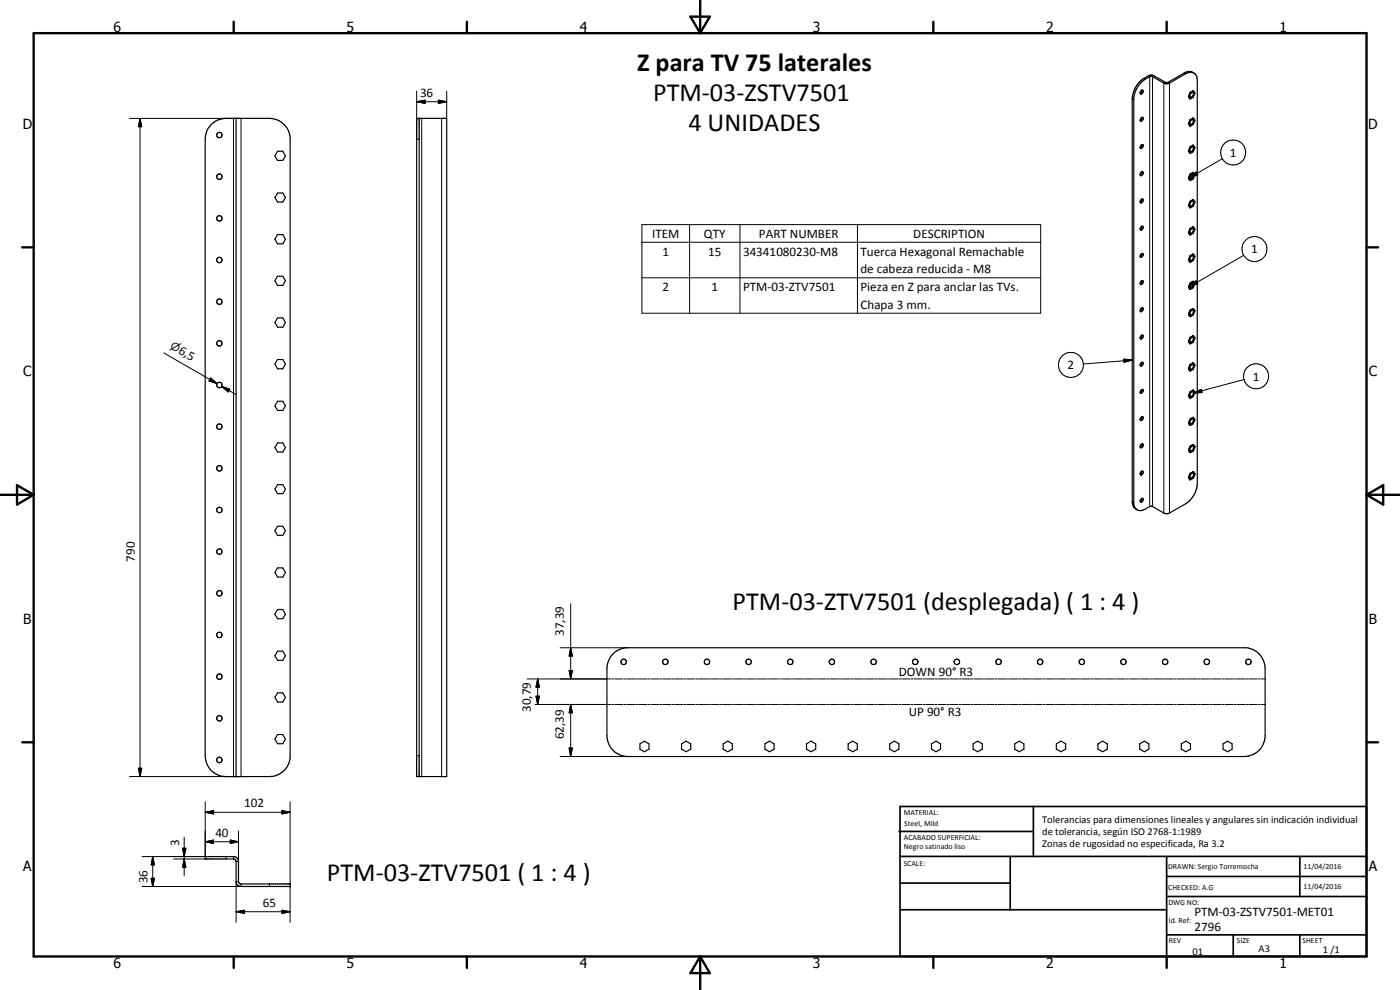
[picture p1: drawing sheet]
<svg xmlns="http://www.w3.org/2000/svg" width="420mm" height="297mm" viewBox="0 0 420 297" stroke-linecap="round" stroke-linejoin="round" font-family="sans-serif">
<g fill="none" stroke="#000" stroke-width=".35">
<path d="M63.4 37.3l1.5-1.1 2.3-.6 13.6-.1a6.3 6.3 0 0 1 6.3 5.6v186.3a6.3 6.3 0 0 1-6.3 5.6h-13a6.2 6.2 0 0 1-6.2-6.3l.1-186.1a6 6 0 0 1 1.7-3.3zM70.9 35.5v197.5M125 35.5h9.1v197.5h-9.1zM125.8 35.5v197.5M342.3 24.9l1.5-1.2 1.8-.8 3.7 2 1.3 .2 5.2-3a2.14 2.14 0 0 1 2.3-.3 2.14 2.14 0 0 1 1.2 2v121.7a7.8 7.8 0 0 1-3.5 5.7l-5 2.9h-.5h-.8l-3.9-2.2-1.8 .8a2.09 2.09 0 0 1-2.3 .4 2.09 2.09 0 0 1-1.2-2v-121.7a7.5 7.5 0 0 1 2-4.5zM342.5 35.4l.5-.2 .1 .3-.5 .9-.3-.1-.1-.2zM342.6 27.1a.41 .41 0 0 1 .5 .2 .41 .41 0 0 1-.1 .5l-.4 .4h-.3v-.6zM342.7 35.2l-.5 .9M342.7 27.1l-.5 .8M357.2 35.9l1-.5 .4 .8a1.88 1.88 0 0 1-1.4 1.6l-.5-.5zM357.2 36l.9-.5 .5 .6-.5 1.2-.9 .5-.5-.7zM357.2 27.8l.9-.5 .5 .6-.5 1.2-.9 .5-.5-.6z"/>
<path d="M357.2 27.7l1-.4 .4 .5a1.87 1.87 0 0 1-1.4 1.9l-.5-.8zM357.4 28l.4-.3a.76 .76 0 0 1 .2 1 .76 .76 0 0 1-.9 .3v-.5zM357.4 36.2l.4-.3a.7 .7 0 0 1 .3 1 .7 .7 0 0 1-1 .2zM358.3 21.9a2.61 2.61 0 0 0-2.9 0l-5.2 2.9-4.1-2.2-.8-.1-.7 .2a7.9 7.9 0 0 0-3.9 3.6l-.6 1.4-.3 1.9v120.8l.4 1.7 1.1 .9M83.3 57.9h1.6l.8 1.4-.8 1.3h-1.6l-.8-1.3zM83.3 45.4h1.6l.8 1.4-.8 1.3h-1.6l-.8-1.3zM342.3 51.9l.3-.3a.44 .44 0 0 1 .6 .3 .44 .44 0 0 1-.4 .6l-.2 .2-.3-.1zM342.5 43.6l.1-.2a.44 .44 0 0 1 .6 .3 .44 .44 0 0 1-.4 .6l-.3 .3-.2-.1zM342.6 59.8a.53 .53 0 0 1 .5 .5 .53 .53 0 0 1-.5 .5 .47 .47 0 0 1-.5-.4 .47 .47 0 0 1 .4-.5zM342.7 43.4l-.5 .8M342.7 51.6l-.5 .9M342.7 59.7l-.2 .5-.3 .4"/>
<path d="M357.2 52.3l.9-.6 .5 .6-.5 1.3-.9 .5-.5-.5zM357.2 52.3l.9-.5 .5 .7-.5 1.1-.9 .5-.5-.6zM357.2 44.1l.9-.5 .5 .6-.5 1.2-.9 .5-.5-.6zM357.4 52.5l.6-.3a.79 .79 0 0 1 0 1 .79 .79 0 0 1-.9 .3v-.5zM357.4 44.3l.4-.2a.76 .76 0 0 1 .2 .9 .76 .76 0 0 1-.9 .4v-.5zM358.1 43.6l.5 .5a1.87 1.87 0 0 1-1.4 1.9l-.5-.8M358.1 43.6l-1 .6M83.3 70.4h1.6l.8 1.4-.8 1.4h-1.6l-.8-1.4zM342.6 67.9a.39 .39 0 0 1 .5 .2 .39 .39 0 0 1-.1 .5 .43 .43 0 0 1-.6 .5 .43 .43 0 0 1-.1-.7zM342.6 76.1a.53 .53 0 0 1 .5 .5 .53 .53 0 0 1-.5 .6h-.3l-.1-.3zM342.7 67.9l-.2 .5-.3 .3M342.7 76.1l-.2 .5-.3 .3"/>
<path d="M357.2 68.6l.9-.5 .5 .6-.5 1.2-.9 .5-.5-.6zM357.2 60.5l.9-.6 .5 .7-.5 1.2-.9 .5-.5-.7zM357.2 60.3l.9-.4 .5 .8a1.94 1.94 0 0 1-1.4 1.7l-.5-.9zM357.2 68.5l1-.4 .4 .8-.5 1.1-1 .5-.4-.8zM357.3 69l.7-.4a.79 .79 0 0 1 0 .9 .79 .79 0 0 1-.9 .3zM357.4 60.6l.4-.2a.78 .78 0 0 1 .3 1 .78 .78 0 0 1-1 .3v-.5zM357.4 77l.4-.3a.76 .76 0 0 1 .2 1 .76 .76 0 0 1-.9 .3v-.5zM358.1 78.1l.5-1.2-.5-.6-.9 .5-.5 1.2 .5 .6M358.1 78.1l-.9 .5M358.1 78.1l-.9 .6M358.2 78l-.1 .1M358.6 77l-.6-.8a1.87 1.87 0 0 0-1.3 1.9l.5 .6"/>
<path d="M83.3 82.9h1.6l.8 1.3-.8 1.4h-1.6l-.8-1.4zM83.3 95.4h1.6l.8 1.4-.8 1.4h-1.6l-.8-1.4zM342.5 84.4l.2-.2a.57 .57 0 0 1 .3 .8 .57 .57 0 0 1-.8 .2zM342.5 92.5l.5-.1 .1 .2-.5 .9h-.3l-.1-.3zM342.7 84.2l-.5 .9M342.7 92.4l-.5 .9M357.2 85l.9-.5 .5 .6-.5 1.1-.9 .5-.5-.6zM357.2 93.1l.9-.5 .5 .7-.5 1.1-.9 .5-.5-.6zM357.2 84.8l1-.4 .4 .6a1.83 1.83 0 0 1-1.5 1.8l-.4-.8zM357.2 93l1-.4 .4 .5a1.83 1.83 0 0 1-1.5 1.9l-.4-.8zM357.4 85.1l.4-.2a.76 .76 0 0 1 .2 .9 .76 .76 0 0 1-.9 .4v-.5zM357.4 93.3l.4-.3a.76 .76 0 0 1 .2 1 .76 .76 0 0 1-.9 .4v-.5z"/>
<path d="M83.3 107.9h1.6l.8 1.4-.8 1.4h-1.6l-.8-1.4zM342.3 109l.4-.3 .4 .3-.5 .9-.4-.2zM342.5 100.7l.5-.1a.79 .79 0 0 1-.5 1.1l-.3-.3zM342.6 116.9a.53 .53 0 0 1 .5 .6 .53 .53 0 0 1-.5 .5 .47 .47 0 0 1-.5-.4 .47 .47 0 0 1 .4-.5zM342.7 100.6l-.5 .8M342.7 108.7l-.5 .9M342.7 116.9l-.2 .5-.3 .3M357.1 109.5l1.1-.6 .4 .8a1.78 1.78 0 0 1-1.5 1.6l-.4-.6zM357.2 117.6l.8-.5 .6 .5a1.87 1.87 0 0 1-1.4 1.9l-.5-.6zM357.2 117.6l.9-.5 .5 .6-.5 1.2-.9 .5-.5-.6zM357.2 101.3l.9-.5 .5 .6-.5 1.2-.9 .5-.5-.7zM357.2 109.5l.9-.5 .5 .6-.5 1.1-.9 .6-.5-.7z"/>
<path d="M357.4 109.6l.3-.2h.4a.95 .95 0 0 1-.9 1.4l-.1-.6zM357.4 117.8l.6-.3a.93 .93 0 0 1-.6 1.5l-.3-.3zM357.4 101.5l.4-.3a.7 .7 0 0 1 .3 1 .7 .7 0 0 1-1 .2zM358.6 101.5l-.6-.7-.8 .5-.5 1.1 .5 .8 1-.7M83.3 132.9h1.6l.8 1.4-.8 1.3h-1.6l-.8-1.3zM83.3 120.4h1.6l.8 1.4-.8 1.3h-1.6l-.8-1.3zM342.6 125.1a.39 .39 0 0 1 .5 .1 .39 .39 0 0 1-.1 .6 .43 .43 0 0 1-.6 .4 .43 .43 0 0 1-.1-.7zM342.6 133.3a.53 .53 0 0 1 .5 .5 .53 .53 0 0 1-.5 .5l-.3 .1-.1-.4zM342.7 125.1l-.2 .5-.3 .3M342.7 133.2l-.2 .5-.3 .4M357.1 125.9l.9-.7 .6 .6a1.83 1.83 0 0 1-1.5 1.8l-.4-.5zM357.2 133.9l.8-.6 .6 .6a1.85 1.85 0 0 1-1.4 1.9l-.5-.5z"/>
<path d="M357.2 133.9l.9-.5 .5 .7-.5 1.2-.9 .5-.5-.7zM357.2 125.8l.9-.5 .5 .6-.5 1.1-.9 .6-.5-.7zM357.3 134.2a.51 .51 0 0 1 .8-.3 .51 .51 0 0 1-.1 .9 .48 .48 0 0 1-.5 .5 .48 .48 0 0 1-.4-.6zM357.4 126l.4-.3a.82 .82 0 0 1 .3 .9 .82 .82 0 0 1-.7 .6l-.3-.3zM83.3 157.9h1.6l.8 1.4-.8 1.4h-1.6l-.8-1.4zM83.3 145.4h1.6l.8 1.4-.8 1.3h-1.6l-.8-1.3zM342.5 141.5l.2-.1a.57 .57 0 0 1 .3 .7 .57 .57 0 0 1-.8 .3zM342.6 149.6l.4-.1 .1 .4-.6 .8-.3-.3zM342.7 141.4l-.2 .5-.3 .3M342.7 149.6l-.5 .8M357.2 142.1l.8-.6 .6 .6-.5 1.3-.8 .5-.6-.5zM357.2 142.1l.9-.5 .5 .6-.5 1.2-.9 .5-.5-.6z"/>
<path d="M357.3 142.4l.3-.3a.48 .48 0 0 1 .6 .2 .48 .48 0 0 1-.2 .7l-.2 .3a.52 .52 0 0 1-.8-.2 .52 .52 0 0 1 .3-.7zM83.3 170.4h1.6l.8 1.3-.8 1.4h-1.6l-.8-1.4zM83.3 182.9h1.6l.8 1.4-.8 1.3h-1.6l-.8-1.3zM83.3 195.4h1.6l.8 1.4-.8 1.3h-1.6l-.8-1.3zM184 196.2l2-1.4 1.8-.4h186.2a6.3 6.3 0 0 1 5.7 6.2v20.1a6.2 6.2 0 0 1-6.3 6.3h-185a6.3 6.3 0 0 1-6.3-6.3v-20.1a6.5 6.5 0 0 1 1.9-4.4zM83.3 207.9h1.6l.8 1.4-.8 1.4h-1.6l-.8-1.4zM83.3 220.4h1.6l.8 1.4-.8 1.3h-1.6l-.8-1.3zM192.1 223.2l1.3-.8 1.4 .8v1.6l-1.4 .8-1.3-.8zM204.5 223.2l1.4-.8 1.4 .8v1.6l-1.4 .8-1.4-.8zM217 223.2l1.4-.8 1.4 .8v1.6l-1.4 .8-1.4-.8zM229.6 223.2l1.3-.8 1.4 .8v1.6l-1.4 .8-1.3-.8zM242.1 223.2l1.3-.8 1.4 .8v1.6l-1.4 .8-1.3-.8z"/>
<path d="M254.5 223.2l1.4-.8 1.4 .8v1.6l-1.4 .8-1.4-.8zM267 223.2l1.4-.8 1.4 .8v1.6l-1.4 .8-1.4-.8zM279.6 223.2l1.3-.8 1.4 .8v1.6l-1.4 .8-1.3-.8zM292 223.2l1.4-.8 1.4 .8v1.6l-1.4 .8-1.4-.8zM304.5 223.2l1.4-.8 1.4 .8v1.6l-1.4 .8-1.4-.8zM317 223.2l1.4-.8 1.4 .8v1.6l-1.4 .8-1.4-.8zM329.5 223.2l1.4-.8 1.4 .8v1.6l-1.4 .8-1.4-.8zM342 223.2l1.4-.8 1.4 .8v1.6l-1.4 .8-1.4-.8zM354.5 223.2l1.4-.8 1.4 .8v1.6l-1.4 .8-1.4-.8zM367.1 223.2l1.3-.8 1.4 .8v1.6l-1.4 .8-1.3-.8zM61.6 257h8.5a1.51 1.51 0 0 1 1.5 1.2v6.3l.4 .6 15.1 .1v.8h-15.1l-.7-.4-.4-.6v-6.5l-.3-.5-.5-.3h-8.5z"/>
<circle cx="65.8" cy="40.5" r=".82"/>
<circle cx="65.8" cy="53" r=".82"/>
<circle cx="65.8" cy="78" r=".81"/>
<circle cx="65.8" cy="65.5" r=".82"/>
<circle cx="65.9" cy="90.5" r=".83"/>
<circle cx="65.9" cy="103" r=".83"/>
<circle cx="65.9" cy="115.5" r=".83"/>
<circle cx="65.8" cy="128" r=".82"/>
<circle cx="65.8" cy="153" r=".82"/>
<circle cx="65.9" cy="140.5" r=".83"/>
<circle cx="65.8" cy="165.5" r=".82"/>
<circle cx="65.8" cy="178" r=".82"/>
<circle cx="65.8" cy="190.5" r=".82"/>
<circle cx="187.2" cy="198.6" r=".82"/>
<circle cx="199.7" cy="198.6" r=".8"/>
<circle cx="212.2" cy="198.6" r=".81"/>
<circle cx="224.6" cy="198.6" r=".81"/>
<circle cx="237.1" cy="198.6" r=".81"/>
<circle cx="249.7" cy="198.6" r=".82"/>
<circle cx="262.2" cy="198.6" r=".81"/>
<circle cx="274.7" cy="198.6" r=".82"/>
<circle cx="287.2" cy="198.6" r=".83"/>
<circle cx="299.7" cy="198.6" r=".81"/>
<circle cx="312.2" cy="198.6" r=".8"/>
<circle cx="324.7" cy="198.6" r=".8"/>
<circle cx="337.2" cy="198.6" r=".81"/>
<circle cx="349.7" cy="198.6" r=".82"/>
<circle cx="362.2" cy="198.6" r=".83"/>
<circle cx="374.7" cy="198.6" r=".82"/>
<circle cx="65.8" cy="215.5" r=".82"/>
<circle cx="65.9" cy="203" r=".83"/>
<circle cx="65.8" cy="228" r=".82"/>
</g>
<g fill="none" stroke="#000" stroke-width=".3">
<path d="M38.9 35.5h33.4v197.5h-33.4M42 35.5l.5 2.5h-.9zM42 35.5v197.5M70.1 35.5v197.5M125 30.5l2.6-.4v.9zM125 27.3v14.5h.8M125 30.5h9.1M126.6 35.5v197.5M131.6 30.1l2.5 .4-2.5 .5zM132.5 35.5v197.5M134.1 27.3v8.2M339.8 29.6l.5 .2"/>
<path d="M343.4 23.5l.4 .2M344.6 22.7l.4 .3v129M346.3 22.7l-.4 .3v129M349.7 24.7l-.4 .2v129M350.6 24.7l.4 .2v129M355.4 21.9l.4 .2M357.1 53.3l1.9-1.7 .5 .9zM366.8 47.6l-9.7 5.7M192.6 67.4h119.7v26.6h-119.7zM192.6 72.7h119.7M207 67.4v26.6M222.1 67.4v26.6"/>
<path d="M257.3 67.4v26.6M373.2 76.6l-16.1 9.3M192.6 83.4h119.7M357.1 85.9l1.9-1.7 .5 .9zM49.1 105.9l16 9.2M63 113.8l2.1 1.3M63.2 113.4l1.9 1.7-2.4-.8zM66.5 116l2.4 .8-.4 .8zM66.5 116l4.4 2.4M337.3 107.7l2.5 .3-2.5 .7zM339.8 108l-14.7 1.2M358.2 117.9l2.3-1.1 .3 1z"/>
<path d="M373.4 113.9l-15.2 4M339.8 150.4l.5 .3M168.1 194.4h20.3M171.3 194.4l.5 2.4h-1zM171.3 181.1v22.6M158.2 203.7h25.2M160.6 211.4h22.8M160.9 208.9h1l-.5 2.5zM161.4 203.7l.5 2.5h-1zM161.4 203.7v7.7M170.8 201.2h1l-.5 2.5zM171.3 211.4l.5 2.5h-1z"/>
<path d="M171.3 211.4v15.6M183.7 211.4h.6M183.7 203.7h.6M184.6 211.4h2.4M184.6 203.7h2.4M187.3 211.4h.6M187.3 203.7h.6M188.2 211.4h2.3M188.2 203.7h2.3M190.8 211.4h.7M190.8 203.7h.7M191.7 211.4h2.4"/>
<path d="M191.7 203.7h2.4M194.4 211.4h.6M194.4 203.7h.6M195.4 211.4h2.3M195.4 203.7h2.3M198 211.4h.6M198 203.7h.6M198.9 211.4h2.4M198.9 203.7h2.4M201.6 211.4h.6M201.6 203.7h.6M202.5 211.4h2.4"/>
<path d="M202.5 203.7h2.4M205.2 211.4h.6M205.2 203.7h.6M206.1 211.4h2.4M206.1 203.7h2.4M208.8 211.4h.6M208.8 203.7h.6M209.7 211.4h2.4M209.7 203.7h2.4M212.4 211.4h.6M212.4 203.7h.6M213.3 211.4h2.4"/>
<path d="M213.3 203.7h2.4M216 211.4h.6M216 203.7h.6M216.9 211.4h2.4M216.9 203.7h2.4M219.6 211.4h.6M219.6 203.7h.6M220.5 211.4h2.4M220.5 203.7h2.4M223.2 211.4h.6M223.2 203.7h.6M224.1 211.4h2.4"/>
<path d="M224.1 203.7h2.4M226.8 211.4h.6M226.8 203.7h.6M227.7 211.4h2.3M227.7 203.7h2.3M230.3 211.4h.7M230.3 203.7h.7M231.3 211.4h2.3M231.3 203.7h2.3M234 211.4h.5M234 203.7h.5M234.9 211.4h2.3"/>
<path d="M234.9 203.7h2.3M237.5 211.4h.6M237.5 203.7h.6M238.4 211.4h2.4M238.4 203.7h2.4M241.1 211.4h.6M241.1 203.7h.6M242 211.4h2.4M242 203.7h2.4M244.7 211.4h.6M244.7 203.7h.6M245.6 211.4h2.4"/>
<path d="M245.6 203.7h2.4M248.3 211.4h.6M248.3 203.7h.6M249.2 211.4h2.4M249.2 203.7h2.4M251.9 211.4h.6M251.9 203.7h.6M252.8 211.4h2.4M252.8 203.7h2.4M255.5 211.4h.6M255.5 203.7h.6M256.4 211.4h2.4"/>
<path d="M256.4 203.7h2.4M259.1 211.4h.6M259.1 203.7h.6M260 211.4h2.4M260 203.7h2.4M262.7 211.4h.6M262.7 203.7h.6M263.6 211.4h2.4M263.6 203.7h2.4M266.3 211.4h.6M266.3 203.7h.6M267.2 211.4h2.3"/>
<path d="M267.2 203.7h2.3M269.8 211.4h.7M269.8 203.7h.7M270.8 211.4h2.3M270.8 203.7h2.3M273.5 211.4h.5M273.5 203.7h.5M274.4 211.4h2.3M274.4 203.7h2.3M277 211.4h.7M277 203.7h.7M277.9 211.4h2.4"/>
<path d="M277.9 203.7h2.4M280.6 211.4h.6M280.6 203.7h.6M281.5 211.4h2.4M281.5 203.7h2.4M284.2 211.4h.6M284.2 203.7h.6M285.1 211.4h2.4M285.1 203.7h2.4M287.8 211.4h.6M287.8 203.7h.6M288.7 211.4h2.4"/>
<path d="M288.7 203.7h2.4M291.4 211.4h.6M291.4 203.7h.6M292.3 211.4h2.4M292.3 203.7h2.4M295 211.4h.6M295 203.7h.6M295.9 211.4h2.4M295.9 203.7h2.4M298.6 211.4h.6M298.6 203.7h.6M299.5 211.4h2.4"/>
<path d="M299.5 203.7h2.4M302.2 211.4h.6M302.2 203.7h.6M303.1 211.4h2.4M303.1 203.7h2.4M305.8 211.4h.6M305.8 203.7h.6M306.7 211.4h2.4M306.7 203.7h2.4M309.3 211.4h.7M309.3 203.7h.7M310.2 211.4h2.4"/>
<path d="M310.2 203.7h2.4M313 211.4h.5M313 203.7h.5M313.8 211.4h2.4M313.8 203.7h2.4M316.5 211.4h.6M316.5 203.7h.6M317.4 211.4h2.4M317.4 203.7h2.4M320.1 211.4h.6M320.1 203.7h.6M321 211.4h2.4"/>
<path d="M321 203.7h2.4M323.7 211.4h.6M323.7 203.7h.6M324.6 211.4h2.4M324.6 203.7h2.4M327.3 211.4h.6M327.3 203.7h.6M328.2 211.4h2.4M328.2 203.7h2.4M330.9 211.4h.6M330.9 203.7h.6M331.8 211.4h2.4"/>
<path d="M331.8 203.7h2.4M334.5 211.4h.6M334.5 203.7h.6M335.4 211.4h2.4M335.4 203.7h2.4M338.1 211.4h.6M338.1 203.7h.6M339 211.4h2.4M339 203.7h2.4M341.7 211.4h.6M341.7 203.7h.6M342.5 211.4h2.5"/>
<path d="M342.5 203.7h2.5M345.3 211.4h.6M345.3 203.7h.6M346.1 211.4h2.5M346.1 203.7h2.5M348.8 211.4h.7M348.8 203.7h.7M349.7 211.4h2.4M349.7 203.7h2.4M352.5 211.4h.5M352.5 203.7h.5M353.3 211.4h2.4"/>
<path d="M353.3 203.7h2.4M356 211.4h.6M356 203.7h.6M356.9 211.4h2.4M356.9 203.7h2.4M359.6 211.4h.6M359.6 203.7h.6M360.5 211.4h2.4M360.5 203.7h2.4M363.2 211.4h.6M363.2 203.7h.6M364.1 211.4h2.4"/>
<path d="M364.1 203.7h2.4M366.8 211.4h.6M366.8 203.7h.6M367.7 211.4h2.4M367.7 203.7h2.4M370.4 211.4h.6M370.4 203.7h.6M371.3 211.4h2.4M371.3 203.7h2.4M374 211.4h.6M374 203.7h.6M374.9 211.4h2.4"/>
<path d="M374.9 203.7h2.4M377.6 211.4h.6M377.6 203.7h.6M378.5 211.4h1.2M378.5 203.7h1.2M41.6 230.5h.9l-.5 2.5zM125 226.7h.8M168.1 227h20.3M170.8 224.5h1l-.5 2.5zM45.8 257l.5 2.5h-.9zM45.8 257v9M52.1 257.7h9.5"/>
<path d="M54.8 254.5h1l-.5 2.5zM55.3 257.7l.5 2.6h-1zM55.3 251.2v11.6M61.6 252.6l2.5-.5v1zM61.6 243.7l2.5-.5v1zM61.6 240.5v16.5h-18.9M61.6 252.6h10M61.6 243.7h25.5M67.8 257v.7M69.1 252.1l2.5 .5-2.5 .5zM70.1 257v.7M71.6 249.4v9.1h-.7"/>
<path d="M84.6 243.2l2.5 .5-2.5 .5zM87.1 240.5v24.7M45.4 263.5h.9l-.5 2.5zM70.9 273.6l2.5-.5v1zM70.9 273.6h16.2M71.6 264.5h-.7v12.2M72.3 265.2v.8h-29.6M80.8 265.2v.8M84.6 273.1l2.5 .5-2.5 .5zM87.1 266v10.7"/>
<circle cx="370.1" cy="45.7" r="3.8"/>
<circle cx="376.5" cy="74.7" r="3.8"/>
<circle cx="321.4" cy="109.5" r="3.8"/>
<circle cx="377" cy="112.9" r="3.7"/>
</g>
<g fill="#000">
<circle cx="87.1" cy="266" r=".18"/>
<circle cx="87.1" cy="265.2" r=".18"/>
</g>
<g fill="none" stroke="#000" stroke-width=".71">
<path d="M10.1 9.9h400v277.1h-400zM70.1 6.5v3.4M140.1 6.5v3.4M207.2 5h5.8l-2.9 4.9zM210.1 0v9.9M280.1 6.5v3.4M350.1 6.5v3.4M6.7 74.2h3.4M410.1 74.2h3.5M.1 148.5h10M5.1 145.6l5 2.9-5 2.9zM410.1 148.5h10"/>
<path d="M410.1 148.5l5-2.9v5.8zM6.7 222.7h3.4M410.1 222.7h3.5M70.1 287v3.4M140.1 287v3.4M210.1 287v10M210.1 287l2.9 5h-5.8zM280.1 287v3.4M350.1 287v3.4"/>
</g>
<g fill="none" stroke="#000" stroke-width=".51">
<path d="M269.8 249.5h40.3M270.1 242h140v45h-140zM270.1 257h140M303.2 257v16M310.1 242v15M350.1 257v30M390.1 257v12M270.1 265h33.1M270.1 273h80M350.1 269h60M350.1 263h60M350.1 280.5h60"/>
<path d="M370.1 280.5v6.5M390.1 280.5v6.5"/>
</g>
<g fill="#000">
<path d="M42 35.5l.5 2.5h-.9zM125 30.5l2.6-.4v.9zM131.6 30.1l2.5 .4-2.5 .5zM357.1 53.3l1.9-1.7 .5 .9zM357.1 85.9l1.9-1.7 .5 .9zM63.2 113.4l1.9 1.7-2.4-.8zM66.5 116l2.4 .8-.4 .8zM337.3 107.7l2.5 .3-2.5 .7zM358.2 117.9l2.3-1.1 .3 1zM171.3 194.4l.5 2.4h-1zM160.9 208.9h1l-.5 2.5zM161.4 203.7l.5 2.5h-1z"/>
<path d="M170.8 201.2h1l-.5 2.5zM171.3 211.4l.5 2.5h-1zM41.6 230.5h.9l-.5 2.5zM170.8 224.5h1l-.5 2.5zM45.8 257l.5 2.5h-.9zM54.8 254.5h1l-.5 2.5zM61.6 252.6l2.5-.5v1zM61.6 243.7l2.5-.5v1zM69.1 252.1l2.5 .5-2.5 .5zM84.6 243.2l2.5 .5-2.5 .5zM45.4 263.5h.9l-.5 2.5zM55.3 257.7l.5 2.6h-1z"/>
<path d="M70.9 273.6l2.5-.5v1zM84.6 273.1l2.5 .5-2.5 .5z"/>
</g>
<g font-size="7.9">
<text x="191.2" y="21.3">Z para TV 75 laterales</text>
<text x="196" y="30.3">PTM-03-ZSTV7501</text>
<text x="206.6" y="39.3">4 UNIDADES</text>
<text x="219.8" y="182.9">PTM-03-ZTV7501 (desplegada) ( 1 : 4 )</text>
<text x="98.1" y="264.3">PTM-03-ZTV7501 ( 1 : 4 )</text>
</g>
<g font-size="4.2">
<text x="34" y="9.6">6</text>
<text x="104" y="9.6">5</text>
<text x="174" y="9.6">4</text>
<text x="244" y="9.6">3</text>
<text x="314" y="9.6">2</text>
<text x="384" y="9.6">1</text>
<text x="6.8" y="38.7">D</text>
<text x="410.6" y="38.7">D</text>
<text x="7" y="112.9">C</text>
<text x="410.8" y="112.9">C</text>
<text x="7" y="187.1">B</text>
<text x="410.8" y="187.1">B</text>
<text x="7" y="261.4">A</text>
<text x="410.8" y="261.4">A</text>
<text x="34" y="290.4">6</text>
<text x="104" y="290.4">5</text>
<text x="174" y="290.4">4</text>
<text x="244" y="290.4">3</text>
<text x="314" y="290.4">2</text>
<text x="384" y="290.4">1</text>
</g>
<g font-size="3.9">
<text x="126.1" y="29">36</text>
<text x="369.1" y="47">1</text>
<text x="195.7" y="71.3">ITEM</text>
<text x="211.3" y="71.3">QTY</text>
<text x="227.8" y="71.3">PART NUMBER</text>
<text x="274.1" y="71.3">DESCRIPTION</text>
<text x="198.8" y="76.7">1</text>
<text x="212.5" y="76.7">15</text>
<text x="223" y="76.7">34341080230-M8</text>
<text x="258.3" y="76.8">Tuerca Hexagonal Remachable</text>
<text x="375.5" y="76">1</text>
<text x="258.3" y="82">de cabeza reducida - M8</text>
<text x="198.8" y="87.3">2</text>
<text x="213.5" y="87.3">1</text>
<text x="223" y="87.3">PTM-03-ZTV7501</text>
<text x="258.3" y="87.4">Pieza en Z para anclar las TVs.</text>
<text x="258.3" y="92.7">Chapa 3 mm.</text>
<text x="53.3" y="105.8" transform="rotate(30 53.3 105.8)">6,5</text>
<text x="320.4" y="110.8">2</text>
<text x="376" y="114.2">1</text>
<text x="40.5" y="168.5" transform="rotate(-90 40.5 168.5)">790</text>
<text x="169.2" y="190.8" transform="rotate(-90 169.2 190.8)">37,39</text>
<text x="269.7" y="202.9">DOWN 90° R3</text>
<text x="159.3" y="213.6" transform="rotate(-90 159.3 213.6)">30,79</text>
<text x="272.7" y="214.8">UP 90° R3</text>
<text x="169.2" y="221.8" transform="rotate(-90 169.2 221.8)">62,39</text>
<text x="73.3" y="242.2">102</text>
<text x="64.6" y="251">40</text>
<text x="53.8" y="253.9" transform="rotate(-90 53.8 253.9)">3</text>
<text x="44.3" y="265" transform="rotate(-90 44.3 265)">36</text>
<text x="78.9" y="272">65</text>
<text x="358.5" y="275">PTM-03-ZSTV7501-MET01</text>
<text x="358.5" y="279.4">2796</text>
</g>
<text font-size="3.3" x="50.9" y="104.4" transform="rotate(30 50.9 104.4)">n</text>
<g font-size="3.1">
<text x="312.7" y="246.8">Tolerancias para dimensiones lineales y angulares sin indicación individual</text>
<text x="312.7" y="250.4">de tolerancia, según ISO 2768-1:1989</text>
<text x="312.7" y="254">Zonas de rugosidad no especificada, Ra 3.2</text>
<text x="357.9" y="286.4">01</text>
<text x="377.7" y="285.6">A3</text>
<text x="397" y="285.9">1 /1</text>
</g>
<g font-size="2.4">
<text x="271.2" y="244.4">MATERIAL:</text>
<text x="271.3" y="252">ACABADO SUPERFICIAL:</text>
<text x="271.4" y="247.9">Steel, Mild</text>
<text x="271.3" y="254.6">Negro satinado liso</text>
<text x="271.2" y="259.7">SCALE:</text>
<text x="350.6" y="260.8">DRAWN: Sergio Torremocha</text>
<text x="391.2" y="260.6">11/04/2016</text>
<text x="350.6" y="267">CHECKED: A.G</text>
<text x="391.2" y="266.7">11/04/2016</text>
<text x="350.6" y="271.4">DWG NO:</text>
<text x="350.8" y="276.9">Id. Ref:</text>
<text x="350.8" y="282.8">REV</text>
<text x="371.2" y="282.9">SIZE</text>
<text x="390.9" y="282.9">SHEET</text>
</g>
</svg>
